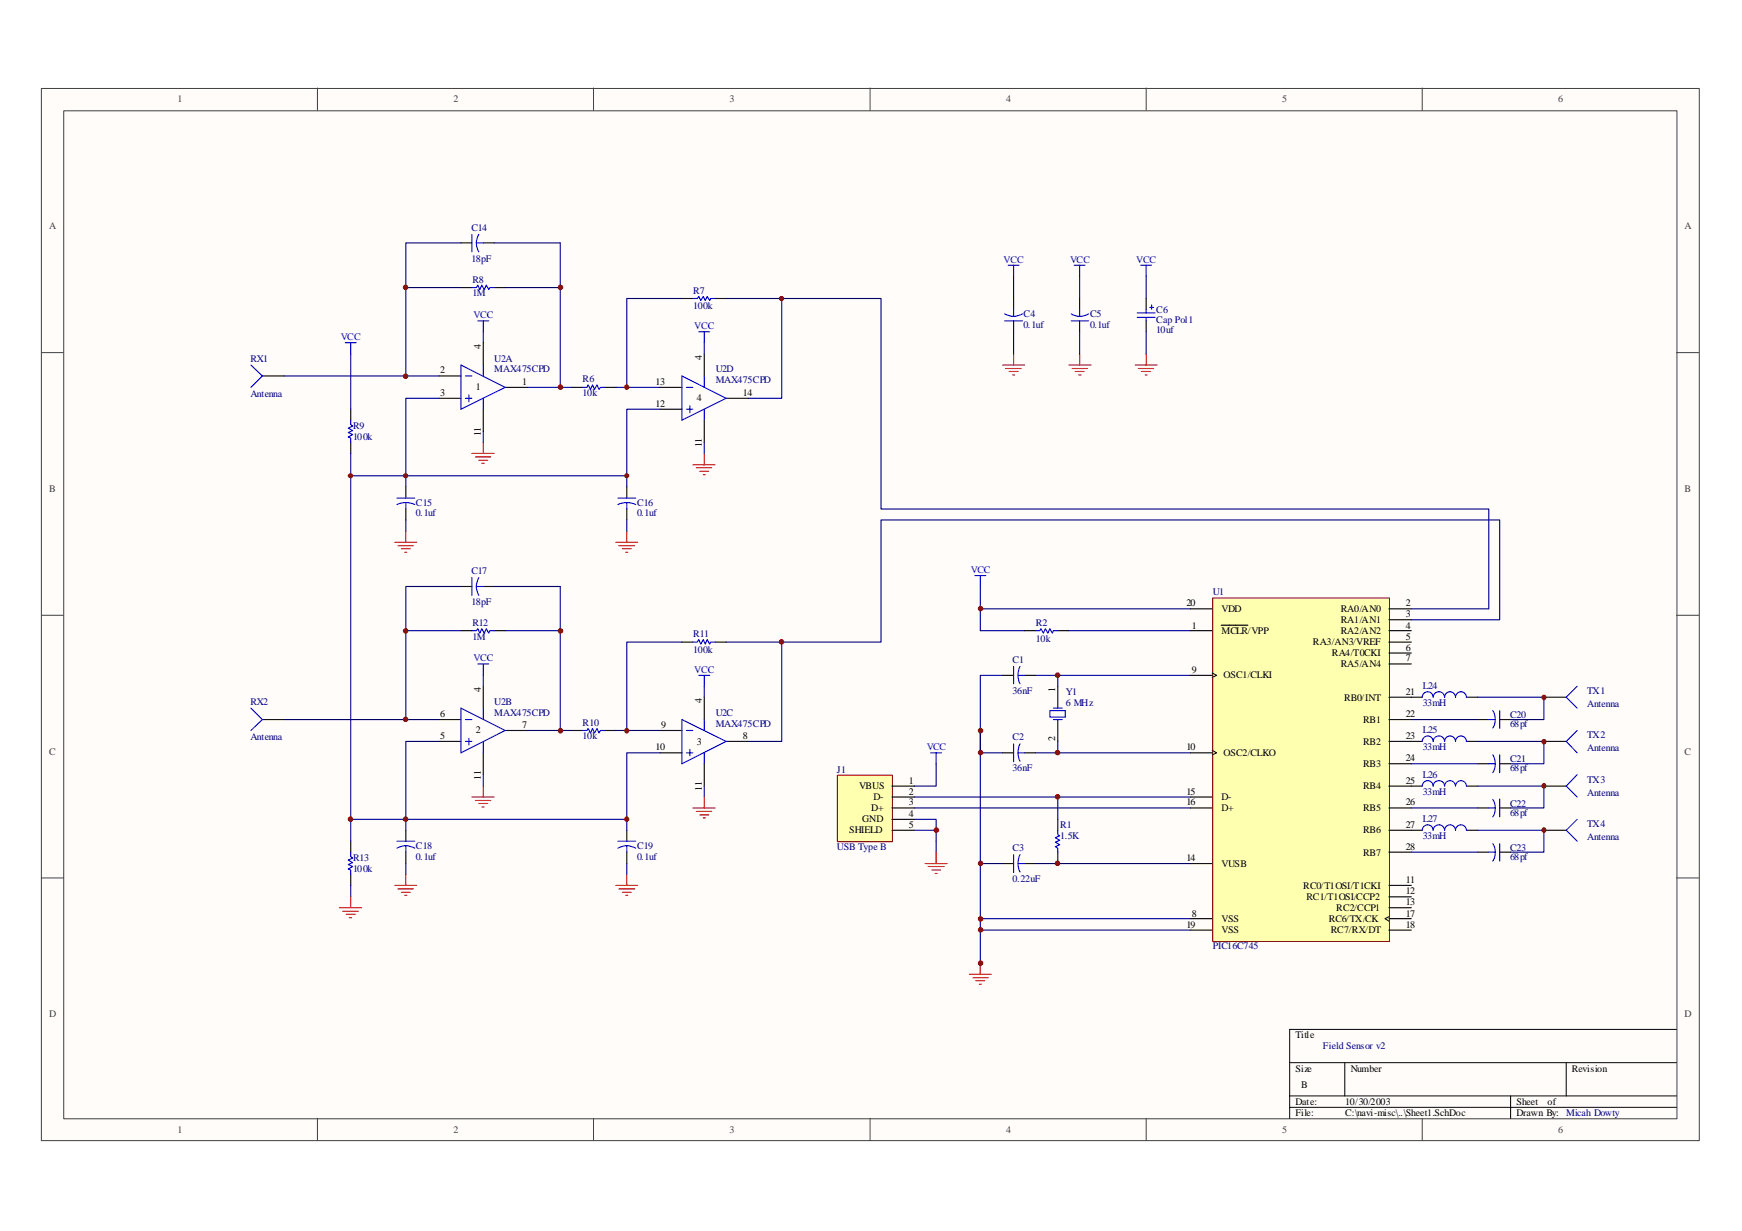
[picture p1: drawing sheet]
<svg xmlns="http://www.w3.org/2000/svg" width="297mm" height="210mm" viewBox="0 0 297 210" stroke-linecap="round" stroke-linejoin="round" font-family="sans-serif">
<path d="M7.1 15.2h282.7v179.3h-282.7z" fill="#fffcf9"/>
<path d="M7.1 15.1h282.7v179.4h-282.7z" fill="none" stroke="#3f3f3f" stroke-width=".17"/>
<path d="M11 19h274.9v171.8h-274.9z" fill="#fffcf9"/>
<g fill="none" stroke="#3f3f3f" stroke-width=".17">
<path d="M10.9 18.9h275v171.9h-275zM54.1 15v3.8M101.2 15v3.8M148.4 15v3.8M195.4 15v3.8M242.5 15v3.8M7.1 60.1h3.7M285.9 60.1h3.8M7.1 104.9h3.7M285.9 104.9h3.8M7.1 149.7h3.7M285.9 149.7h3.8"/>
<path d="M54.1 190.7v3.8M101.2 190.7v3.8M148.4 190.7v3.8M195.4 190.7v3.8M242.5 190.7v3.8"/>
</g>
<path d="M285.9 175.5h-66v15.2M219.9 181.2h66M219.9 186.9h66M219.9 188.8h66M229.3 181.2v5.7M257.6 186.9v3.8M267.1 181.2v5.7" fill="none" stroke="#000" stroke-width=".17"/>
<g fill="none" stroke="#000" stroke-width=".19">
<path d="M78.6 49h1.9M78.6 41.4h1.9M82.4 58.4v3.8M82.4 41.4h1.9M84.3 49h1.8M116.3 50.9h1.8M121.9 50.9h1.9M44.7 64.1h3.8M59.8 69.8v1.8M59.8 75.5v1.8M74.9 64.1h3.7M74.9 67.9h3.7"/>
<path d="M82.4 69.8v3.8M86.1 66.1h3.8M97.5 66.1h1.8M103.1 66.1h1.9M112.6 66.1h3.7M112.6 69.8h3.7M120.1 60.4v3.7M120.1 71.6v3.9M123.8 67.9h3.8M69.2 83v1.9M69.2 86.8v1.9M106.9 83v1.9"/>
<path d="M106.9 86.8v1.9M78.6 107.5h1.9M78.6 100h1.9M82.4 117v3.7M82.4 100h1.9M84.3 107.5h1.8M116.3 109.5h1.8M120.1 118.9v3.8M121.9 109.5h1.9M240.7 118.9h1.8M250 118.9h2M263.3 118.9h3.8"/>
<path d="M44.7 122.7h3.8M74.9 126.4h3.7M74.9 122.7h3.7M82.4 128.4v3.7M86.1 124.6h3.8M97.5 124.6h1.8M103.1 124.6h1.9M112.6 124.6h3.7M112.6 128.4h3.7M120.1 130.2v3.8M123.8 126.4h3.8M252 122.7h1.9"/>
<path d="M255.7 122.7h1.9M59.8 143.4v1.9M59.8 149.1v1.9M69.2 141.6v1.8M69.2 145.3v1.9M106.9 141.6v1.8M106.9 145.3v1.9"/>
</g>
<g fill="none" stroke="#00f" stroke-width=".19">
<path d="M80.5 40v2.9M81.6 40l-.3 .7-.1 .7M58.9 58.4h1.8M59.8 58.4v2M80.5 49h.7l.3-.4 .3 .8 .4-.8 .4 .8 .3-.8 .4 .8 .2-.4h.8M81.2 41.4l.1 .8 .3 .7M81.2 41.4h1.2M81.5 54.7h1.8M82.4 54.7v1.9M118.1 50.9h.8l.3-.3 .3 .6 .4-.6 .4 .6 .3-.6 .4 .6 .2-.3h.7M119.2 56.6h1.8M120.1 56.6v1.8"/>
<path d="M42.8 62.2l1.9 1.9-1.9 2M59.8 71.6v.8l.3 .3-.7 .3 .7 .4-.7 .4 .7 .3-.7 .4 .4 .2v.8M78.6 62.2l7.5 3.9-7.5 3.7zM79.4 64.1h1.1M79.4 67.9h1.1M80 67.3v1.2M82.4 62.2v1.9M82.4 67.9v1.9M99.3 66.1h.8l.2-.5 .4 .8 .3-.8 .4 .8 .4-.8 .3 .8 .3-.3h.7M116.3 64.1l7.5 3.8-7.5 3.7zM117 66.1h1.1M117 69.8h1.1"/>
<path d="M117.6 69.2v1.2M120.1 64.1v2M120.1 69.8v1.8M67.7 84.9h3M69.2 85.7l.8 .1 .7 .2M69.2 85.7l-.8 .1-.7 .2M69.2 85.7v1.1M80.5 98.5v3M81.6 98.5l-.3 .7-.1 .8M105.4 84.9h3M106.9 85.7l.7 .1 .8 .2M106.9 85.7l-.8 .1-.7 .2"/>
<path d="M106.9 85.7v1.1M80.5 107.5h.7l.3-.3 .3 .8 .4-.8 .4 .8 .3-.8 .4 .8 .2-.5h.8M81.2 100l.1 .8 .3 .7M81.2 100h1.2M81.5 113.2h1.8M82.4 113.2v2M118.1 109.5h.8l.3-.4 .3 .7 .4-.7 .4 .7 .3-.7 .4 .7 .2-.3h.7M119.2 115.2h1.8M120.1 115.2v1.8M242.5 118.9a.93 .93 0 0 1 .9-.9 .93 .93 0 0 1 1 .9 .97 .97 0 0 1 1-.9 .97 .97 0 0 1 .9 .9 .93 .93 0 0 1 1-.9 .93 .93 0 0 1 .9 .9 .93 .93 0 0 1 .9-.9 .93 .93 0 0 1 .9 .9M268.9 117l-1.8 1.9 1.8 1.8M42.8 120.7l1.9 2-1.9 1.9"/>
<path d="M78.6 120.7l7.5 3.9-7.5 3.8zM79.4 122.7h1.1M79.4 126.4h1.1M80 125.9v1.1M82.4 120.7v2M82.4 126.4v2M99.3 124.6h.8l.2-.4 .4 .8 .3-.8 .4 .8 .4-.8 .3 .8 .3-.4h.7M116.3 122.7l7.5 3.7-7.5 3.8zM117 124.6h1.1M117 128.4h1.1M117.6 127.8v1.1M120.1 122.7v1.9"/>
<path d="M120.1 128.4v1.8M253.9 122.7h1.1M254.5 121.2a2.45 2.45 0 0 1 .5 1.5M255 122.7a2.22 2.22 0 0 1-.5 1.4M255.7 121.2v3M59.8 145.3v.8l.3 .2-.7 .4 .7 .4-.7 .3 .7 .4-.7 .4 .4 .1v.8M67.7 143.4h3M69.2 144.2l.8 .1 .7 .3M69.2 144.2l-.8 .1-.7 .3M69.2 144.2v1.1M105.4 143.4h3M106.9 144.2l.7 .1 .8 .3"/>
<path d="M106.9 144.2l-.8 .1-.7 .3M106.9 144.2v1.1"/>
</g>
<g fill="none" stroke="#f00" stroke-width=".19">
<path d="M80.5 77.3h3.8M81.1 77.9h2.6M81.6 78.5h1.6M82.2 79h.4M82.4 75.5v1.8M118.1 79.3h3.8M118.7 79.8h2.7M120.1 77.3v2M67.3 92.5h3.8M67.8 93.1h2.7M68.4 93.6h1.6M69 94.2h.4"/>
<path d="M69.2 90.6v1.9M105 92.5h3.7M105.5 93.1h2.7M106.1 93.6h1.5M106.7 94.2h.3M106.9 90.6v1.9M119.3 80.4h1.5M119.9 81h.4M80.5 135.9h3.8M81.1 136.5h2.6M81.6 137h1.6M82.2 137.6h.4"/>
<path d="M82.4 134v1.9M118.1 137.8h3.8M118.7 138.4h2.7M119.3 139h1.5M119.9 139.5h.4M120.1 135.9v1.9M57.9 154.8h3.8M58.4 155.4h2.7M59 155.9h1.6M59.5 156.5h.5M59.8 152.9v1.9M67.3 151h3.8"/>
<path d="M67.8 151.6h2.7M68.4 152.2h1.6M69 152.7h.4M69.2 149.1v1.9M105 151h3.7M105.5 151.6h2.7M106.1 152.2h1.5M106.7 152.7h.3M106.9 149.1v1.9"/>
</g>
<g fill="none" stroke="#00007f" stroke-width=".19">
<path d="M78.6 49h-9.4v15.1h5.7M78.6 41.4h-9.4v7.6M82.4 56.6v1.8M84.3 41.4h11.2v7.6M86.1 49h9.4v17.1M116.3 50.9h-9.4v15.2M120.1 58.4v2M123.8 50.9h9.5v17h-5.7M48.5 64.1h20.7M59.8 60.4v9.4M59.8 77.3v66.1M74.9 67.9h-5.7v15.1"/>
<path d="M82.4 73.6v1.9M89.9 66.1h7.6M105 66.1h7.6M112.6 69.8h-5.7v13.2M120.1 75.5v1.8M59.8 81.1h47.1M69.2 88.7v1.9M106.9 88.7v1.9M78.6 107.5h-9.4v15.2h5.7M78.6 100h-9.4v7.5M82.4 115.2v1.8M84.3 100h11.2v7.5"/>
<path d="M86.1 107.5h9.4v17.1M116.3 109.5h-9.4v15.1M120.1 117v1.9M123.8 109.5h9.5v16.9h-5.7M48.5 122.7h20.7M59.8 139.7h47.1M74.9 126.4h-5.7v15.2M82.4 132.1v1.9M89.9 124.6h7.6M105 124.6h7.6M112.6 128.4h-5.7v13.2M120.1 134v1.9"/>
<path d="M59.8 151v1.9M69.2 147.2v1.9M106.9 147.2v1.9"/>
</g>
<circle cx="95.6" cy="49" r=".39" fill="#7f0000"/>
<circle cx="95.6" cy="49" r=".39" fill="none" stroke="#7f0000" stroke-width=".17"/>
<circle cx="95.6" cy="66" r=".39" fill="#7f0000"/>
<circle cx="95.6" cy="66" r=".39" fill="none" stroke="#7f0000" stroke-width=".17"/>
<circle cx="69.2" cy="49" r=".38" fill="#7f0000"/>
<circle cx="69.2" cy="49" r=".38" fill="none" stroke="#7f0000" stroke-width=".17"/>
<circle cx="69.2" cy="64.1" r=".38" fill="#7f0000"/>
<circle cx="69.2" cy="64.1" r=".38" fill="none" stroke="#7f0000" stroke-width=".17"/>
<circle cx="106.8" cy="66" r=".37" fill="#7f0000"/>
<circle cx="106.8" cy="66" r=".37" fill="none" stroke="#7f0000" stroke-width=".17"/>
<circle cx="106.9" cy="81.1" r=".35" fill="#7f0000"/>
<circle cx="106.9" cy="81.1" r=".35" fill="none" stroke="#7f0000" stroke-width=".17"/>
<circle cx="69.2" cy="81.1" r=".35" fill="#7f0000"/>
<circle cx="69.2" cy="81.1" r=".35" fill="none" stroke="#7f0000" stroke-width=".17"/>
<circle cx="95.6" cy="107.6" r=".39" fill="#7f0000"/>
<circle cx="95.6" cy="107.6" r=".39" fill="none" stroke="#7f0000" stroke-width=".17"/>
<circle cx="95.6" cy="124.6" r=".39" fill="#7f0000"/>
<circle cx="95.6" cy="124.6" r=".39" fill="none" stroke="#7f0000" stroke-width=".17"/>
<circle cx="69.2" cy="107.6" r=".38" fill="#7f0000"/>
<circle cx="69.2" cy="107.6" r=".38" fill="none" stroke="#7f0000" stroke-width=".17"/>
<circle cx="69.2" cy="122.7" r=".38" fill="#7f0000"/>
<circle cx="69.2" cy="122.7" r=".38" fill="none" stroke="#7f0000" stroke-width=".17"/>
<circle cx="106.8" cy="124.6" r=".37" fill="#7f0000"/>
<circle cx="106.8" cy="124.6" r=".37" fill="none" stroke="#7f0000" stroke-width=".17"/>
<circle cx="106.8" cy="139.7" r=".37" fill="#7f0000"/>
<circle cx="106.8" cy="139.7" r=".37" fill="none" stroke="#7f0000" stroke-width=".17"/>
<circle cx="69.2" cy="139.7" r=".38" fill="#7f0000"/>
<circle cx="69.2" cy="139.7" r=".38" fill="none" stroke="#7f0000" stroke-width=".17"/>
<circle cx="59.8" cy="139.7" r=".38" fill="#7f0000"/>
<circle cx="59.8" cy="139.7" r=".38" fill="none" stroke="#7f0000" stroke-width=".17"/>
<circle cx="59.8" cy="81.1" r=".35" fill="#7f0000"/>
<circle cx="59.8" cy="81.1" r=".35" fill="none" stroke="#7f0000" stroke-width=".17"/>
<path d="M171 115.2h1.8M174.7 115.2h1.9M174.7 107.5h1.9M180.4 117v3.7M180.4 107.5h1.8M171 128.4h1.8M174.7 128.4h1.9M180.4 122.7v3.7M180.4 139.7v1.9M171 147.2h1.8M174.7 147.2h1.9M180.4 145.3v1.9" fill="none" stroke="#000" stroke-width=".19"/>
<g fill="none" stroke="#00f" stroke-width=".19">
<path d="M166.2 98.1h1.9M167.2 98.1v1.9M172.8 113.6v3M173.6 115.2l.1 .7 .2 .7M173.6 115.2h1.1M173.9 113.6l-.2 .7-.1 .9M176.6 107.5h.7l.2-.3 .4 .8 .4-.8 .4 .8 .3-.8 .4 .8 .2-.5h.8M158.7 128.4h1.9M159.6 128.4v1.8M172.8 126.8v3.1M173.6 128.4l.1 .7 .2 .7M173.6 128.4h1.1"/>
<path d="M173.9 126.8l-.2 .7-.1 .9M179 121.2h2.6v1.1h-2.6zM179.6 122.7h1.5M179.6 120.7h1.5M172.8 145.7v3.1M173.6 147.2l.1 .8 .2 .7M173.6 147.2h1.1M173.9 145.7l-.2 .8-.1 .7M180.4 141.6v.7l.3 .2-.8 .3 .8 .5-.8 .3 .8 .4-.8 .4 .5 .2v.7"/>
</g>
<g fill="none" stroke="#00007f" stroke-width=".19">
<path d="M167.2 100v3.8h35.8M167.2 103.8v3.7h7.5M171 115.2h-3.8v13.2h3.8M176.6 115.2h26.4M180.4 115.2v1.8M182.2 107.5h20.8M155.9 139.7h3.7v5.6M155.9 135.9h47.1M155.9 137.8h47.1M159.6 130.2v3.8h-3.7M167.2 124.6v41.5M176.6 128.4h26.4"/>
<path d="M180.4 126.4v2M180.4 135.9v3.8M155.9 141.6h3.7M167.2 147.2h3.8M167.2 156.6h35.8M167.2 158.6h35.8M176.6 147.2h3.8"/>
</g>
<path d="M157.8 147.2h3.7M158.3 147.8h2.7M158.9 148.3h1.5M159.5 148.9h.3M159.6 145.3v1.9M165.3 166.1h3.7M165.9 166.7h2.6M166.4 167.2h1.5M167 167.8h.3M167.2 164.3v1.8" fill="none" stroke="#f00" stroke-width=".19"/>
<path d="M142.9 132.3h9.3v11.2h-9.3z" fill="#ffffb0"/>
<path d="M142.8 132.2h9.4v11.3h-9.4z" fill="none" stroke="#7f0000" stroke-width=".17"/>
<path d="M152.1 134h3.8M152.1 135.9h3.8M152.1 137.8h3.8M152.1 139.7h3.8M152.1 141.6h3.8" fill="none" stroke="#000" stroke-width=".19"/>
<path d="M206.9 102h30v58.5h-30z" fill="#ffffb0"/>
<path d="M206.8 102h30.1v58.5h-30.1z" fill="none" stroke="#7f0000" stroke-width=".17"/>
<g fill="none" stroke="#000" stroke-width=".19">
<path d="M203 103.8h3.7M203 107.5h3.7M203 115.2h3.7M208.2 106.6h4.6M236.8 103.8h3.9M236.8 105.7h3.9M236.8 107.5h3.9M236.8 109.5h3.9M236.8 111.4h3.9M236.8 113.2h3.9M236.8 118.9h3.9M203 137.8h3.7"/>
<path d="M203 135.9h3.7M203 128.4h3.7M236.8 122.7h3.9M236.8 126.4h5.7M236.8 130.2h3.9M236.8 134h5.7M236.8 137.8h3.9M250 126.4h2M250 134h2M252 130.2h1.9M252 137.8h1.9M255.7 130.2h1.9"/>
<path d="M255.7 137.8h1.9M263.3 126.4h3.8M263.3 134h3.8M203 147.2h3.7M203 156.6h3.7M203 158.6h3.7M236.8 141.6h5.7M236.8 145.3h3.9M236.8 151h3.9M236.8 152.9h3.9M236.8 154.8h3.9M236.8 156.6h3.9"/>
<path d="M236.8 158.6h3.9M250 141.6h2M252 145.3h1.9M255.7 145.3h1.9M263.3 141.6h3.8"/>
</g>
<path d="M206.7 114.7l.8 .5-.8 .3M206.7 127.9l.8 .5-.8 .3M236.8 156.3l-.6 .3 .6 .5" fill="none" stroke="#000" stroke-width=".17"/>
<path d="M252 118.9h11.3v3.8h-5.7M240.7 122.7h11.3M240.7 130.2h11.3M240.7 137.8h11.3M252 126.4h11.3v3.8h-5.7M252 134h11.3v3.8h-5.7M180.4 147.2h22.6M240.7 145.3h11.3M252 141.6h11.3v3.7h-5.7" fill="none" stroke="#00007f" stroke-width=".19"/>
<g fill="none" stroke="#00f" stroke-width=".19">
<path d="M242.5 126.4a.93 .93 0 0 1 .9-.9 .93 .93 0 0 1 1 .9 .97 .97 0 0 1 1-.9 .97 .97 0 0 1 .9 .9 .93 .93 0 0 1 1-.9 .93 .93 0 0 1 .9 .9 .93 .93 0 0 1 .9-.9 .93 .93 0 0 1 .9 .9M242.5 134a.93 .93 0 0 1 .9-.9 .93 .93 0 0 1 1 .9 .97 .97 0 0 1 1-.9 .97 .97 0 0 1 .9 .9 .93 .93 0 0 1 1-.9 .93 .93 0 0 1 .9 .9 .93 .93 0 0 1 .9-.9 .93 .93 0 0 1 .9 .9M253.9 130.2h1.1M253.9 137.8h1.1M254.5 128.7l.4 .8 .1 .7M254.5 136.3a2.22 2.22 0 0 1 .5 1.5M255 130.2l-.1 .8-.4 .8M255 137.8a2.31 2.31 0 0 1-.5 1.5M255.7 128.7v3.1M255.7 136.2v3.1M268.9 124.6l-1.8 1.8 1.8 2M268.9 132.1l-1.8 1.9 1.8 1.9"/>
<path d="M268.9 139.7l-1.8 1.9 1.8 1.8M242.5 141.6a.93 .93 0 0 1 .9-1 .93 .93 0 0 1 1 1 .97 .97 0 0 1 1-1 .97 .97 0 0 1 .9 1 .93 .93 0 0 1 1-1 .93 .93 0 0 1 .9 1 .93 .93 0 0 1 .9-1 .93 .93 0 0 1 .9 1M253.9 145.3h1.1M254.5 143.9a2.8 2.8 0 0 1 0 2.9M255.7 143.9v2.9"/>
</g>
<circle cx="263.2" cy="118.9" r=".36" fill="#7f0000"/>
<circle cx="263.2" cy="118.9" r=".36" fill="none" stroke="#7f0000" stroke-width=".17"/>
<circle cx="180.3" cy="115.1" r=".38" fill="#7f0000"/>
<circle cx="180.3" cy="115.1" r=".38" fill="none" stroke="#7f0000" stroke-width=".17"/>
<circle cx="180.3" cy="128.3" r=".38" fill="#7f0000"/>
<circle cx="180.3" cy="128.3" r=".38" fill="none" stroke="#7f0000" stroke-width=".17"/>
<circle cx="180.3" cy="147.2" r=".38" fill="#7f0000"/>
<circle cx="180.3" cy="147.2" r=".38" fill="none" stroke="#7f0000" stroke-width=".17"/>
<circle cx="180.3" cy="135.9" r=".38" fill="#7f0000"/>
<circle cx="180.3" cy="135.9" r=".38" fill="none" stroke="#7f0000" stroke-width=".17"/>
<circle cx="167.2" cy="128.3" r=".39" fill="#7f0000"/>
<circle cx="167.2" cy="128.3" r=".39" fill="none" stroke="#7f0000" stroke-width=".17"/>
<circle cx="167.2" cy="124.6" r=".39" fill="#7f0000"/>
<circle cx="167.2" cy="124.6" r=".39" fill="none" stroke="#7f0000" stroke-width=".17"/>
<circle cx="167.2" cy="147.2" r=".39" fill="#7f0000"/>
<circle cx="167.2" cy="147.2" r=".39" fill="none" stroke="#7f0000" stroke-width=".17"/>
<circle cx="167.2" cy="156.7" r=".39" fill="#7f0000"/>
<circle cx="167.2" cy="156.7" r=".39" fill="none" stroke="#7f0000" stroke-width=".17"/>
<circle cx="167.2" cy="158.6" r=".39" fill="#7f0000"/>
<circle cx="167.2" cy="158.6" r=".39" fill="none" stroke="#7f0000" stroke-width=".17"/>
<circle cx="167.2" cy="103.8" r=".39" fill="#7f0000"/>
<circle cx="167.2" cy="103.8" r=".39" fill="none" stroke="#7f0000" stroke-width=".17"/>
<circle cx="159.7" cy="141.5" r=".39" fill="#7f0000"/>
<circle cx="159.7" cy="141.5" r=".39" fill="none" stroke="#7f0000" stroke-width=".17"/>
<circle cx="167.2" cy="164.2" r=".39" fill="#7f0000"/>
<circle cx="167.2" cy="164.2" r=".39" fill="none" stroke="#7f0000" stroke-width=".17"/>
<circle cx="263.2" cy="126.5" r=".36" fill="#7f0000"/>
<circle cx="263.2" cy="126.5" r=".36" fill="none" stroke="#7f0000" stroke-width=".17"/>
<circle cx="263.2" cy="134" r=".36" fill="#7f0000"/>
<circle cx="263.2" cy="134" r=".36" fill="none" stroke="#7f0000" stroke-width=".17"/>
<circle cx="263.2" cy="141.5" r=".36" fill="#7f0000"/>
<circle cx="263.2" cy="141.5" r=".36" fill="none" stroke="#7f0000" stroke-width=".17"/>
<path d="M240.7 105.7h15v-17h-105.5v20.8h-16.9" fill="none" stroke="#00007f" stroke-width=".19"/>
<circle cx="133.3" cy="109.4" r=".38" fill="#7f0000"/>
<circle cx="133.3" cy="109.4" r=".38" fill="none" stroke="#7f0000" stroke-width=".17"/>
<path d="M133.3 50.9h16.9v35.9h103.7v17" fill="none" stroke="#00007f" stroke-width=".19"/>
<circle cx="133.3" cy="50.9" r=".35" fill="#7f0000"/>
<circle cx="133.3" cy="50.9" r=".35" fill="none" stroke="#7f0000" stroke-width=".17"/>
<path d="M172.8 47.1v3.8M172.8 56.6v3.8M184.1 47.1v3.8M184.1 56.6v3.8M195.4 47.1v3.8M195.4 56.6v3.8M240.7 103.8h13.2" fill="none" stroke="#00007f" stroke-width=".19"/>
<path d="M172.8 50.9v1.9M172.8 54.7v1.9M184.1 50.9v1.9M184.1 54.7v1.9M195.4 50.9v1.9M195.4 54.7v1.9" fill="none" stroke="#000" stroke-width=".19"/>
<g fill="none" stroke="#00f" stroke-width=".19">
<path d="M171.3 53.5l.8 .3 .7 .1M171.3 54.7h3.1M171.9 45.2h1.9M172.8 45.2v1.9M172.8 52.8v1.1M174.4 53.5l-.8 .3-.8 .1M182.7 53.5l.6 .3 .8 .1M182.7 54.7h2.9M183.2 45.2h1.8M184.1 45.2v1.9M184.1 52.8v1.1M185.6 53.5l-.7 .3-.8 .1"/>
<path d="M193.9 53.4h3.1M193.9 54.1h3.1M194.5 45.2h1.9M195.4 45.2v1.9M195.4 52.8v.6M195.4 54.1v.6M196 52.4h.7M196.4 52v.8"/>
</g>
<g fill="none" stroke="#f00" stroke-width=".19">
<path d="M171 62.2h3.7M171.5 62.8h2.6M172.1 63.3h1.5M172.7 63.9h.3M172.8 60.4v1.8M182.2 62.2h3.8M182.8 62.8h2.6M183.3 63.3h1.6M183.9 63.9h.4M184.1 60.4v1.8M193.6 62.2h3.7M194.1 62.8h2.6"/>
<path d="M194.7 63.3h1.5M195.3 63.9h.3M195.4 60.4v1.8"/>
</g>
<g font-size="1.7" fill="#3f3f3f">
<text x="30.3" y="17.5">1</text>
<text x="77.3" y="17.5">2</text>
<text x="124.4" y="17.5">3</text>
<text x="171.6" y="17.5">4</text>
<text x="218.6" y="17.5">5</text>
<text x="265.7" y="17.5">6</text>
<text x="8.4" y="39.1">A</text>
<text x="287.2" y="39.1">A</text>
<text x="8.4" y="83.9">B</text>
<text x="287.2" y="83.9">B</text>
<text x="8.4" y="128.7">C</text>
<text x="287.2" y="128.7">C</text>
<text x="8.4" y="173.5">D</text>
<text x="287.2" y="173.5">D</text>
<text x="30.3" y="193.1">1</text>
<text x="77.3" y="193.1">2</text>
<text x="124.4" y="193.1">3</text>
<text x="171.6" y="193.1">4</text>
<text x="218.6" y="193.1">5</text>
<text x="265.7" y="193.1">6</text>
</g>
<g font-size="1.7" fill="#00007f">
<text x="80.4" y="39.4">C14</text>
<text x="80.4" y="44.6">18pF</text>
<text x="80.5" y="50.5">1M</text>
<text x="80.5" y="48.2">R8</text>
<text x="118.2" y="52.8">100k</text>
<text x="118.2" y="50.1">R7</text>
<text x="197.1" y="53.4">C6</text>
<text x="174.5" y="56">0.1uf</text>
<text x="174.5" y="54.1">C4</text>
<text x="185.9" y="56">0.1uf</text>
<text x="185.9" y="54.1">C5</text>
<text x="197.1" y="56.7">10uf</text>
<text x="197.1" y="55">Cap Pol1</text>
<text x="42.7" y="61.7">RX1</text>
<text x="84.3" y="63.5">MAX475CPD</text>
<text x="84.3" y="61.7">U2A</text>
<text x="99.3" y="65.2">R6</text>
<text x="122" y="63.5">U2D</text>
<text x="122" y="65.4">MAX475CPD</text>
<text x="42.7" y="67.7">Antenna</text>
<text x="99.3" y="67.5">10k</text>
<text x="60.2" y="75">100k</text>
<text x="60.2" y="73.2">R9</text>
<text x="70.9" y="88.1">0.1uf</text>
<text x="70.9" y="86.2">C15</text>
<text x="108.7" y="88.1">0.1uf</text>
<text x="108.7" y="86.2">C16</text>
<text x="80.4" y="97.9">C17</text>
<text x="206.8" y="101.5">U1</text>
<text x="80.4" y="103.2">18pF</text>
<text x="80.5" y="106.8">R12</text>
<text x="176.6" y="106.8">R2</text>
<text x="80.5" y="109.1">1M</text>
<text x="118.2" y="111.4">100k</text>
<text x="118.2" y="108.6">R11</text>
<text x="172.7" y="113">C1</text>
<text x="176.6" y="109.4">10k</text>
<text x="172.7" y="118.3">36nF</text>
<text x="181.7" y="118.5">Y1</text>
<text x="242.6" y="117.5">L24</text>
<text x="270.6" y="118.3">TX1</text>
<text x="42.7" y="120.2">RX2</text>
<text x="84.3" y="122.1">MAX475CPD</text>
<text x="84.3" y="120.2">U2B</text>
<text x="99.3" y="123.8">R10</text>
<text x="122" y="122.1">U2C</text>
<text x="122" y="124">MAX475CPD</text>
<text x="181.7" y="120.4">6 MHz</text>
<text x="242.6" y="120.4">33mH</text>
<text x="242.6" y="125.1">L25</text>
<text x="257.5" y="124">68pf</text>
<text x="257.5" y="122.4">C20</text>
<text x="270.6" y="120.6">Antenna</text>
<text x="270.6" y="125.8">TX2</text>
<text x="42.7" y="126.3">Antenna</text>
<text x="99.3" y="126.1">10k</text>
<text x="142.7" y="131.8">J1</text>
<text x="172.7" y="131.5">36nF</text>
<text x="172.7" y="126.3">C2</text>
<text x="242.6" y="127.9">33mH</text>
<text x="257.5" y="131.5">68pf</text>
<text x="257.5" y="130">C21</text>
<text x="270.6" y="128.1">Antenna</text>
<text x="242.6" y="135.5">33mH</text>
<text x="242.6" y="132.7">L26</text>
<text x="257.5" y="137.6">C22</text>
<text x="270.6" y="135.7">Antenna</text>
<text x="270.6" y="133.4">TX3</text>
<text x="180.8" y="143">1.5K</text>
<text x="180.8" y="141.2">R1</text>
<text x="242.6" y="143">33mH</text>
<text x="242.6" y="140.2">L27</text>
<text x="257.5" y="139.1">68pf</text>
<text x="270.6" y="143.3">Antenna</text>
<text x="270.6" y="141">TX4</text>
<text x="60.2" y="148.7">100k</text>
<text x="60.2" y="146.8">R13</text>
<text x="70.9" y="146.7">0.1uf</text>
<text x="70.9" y="144.7">C18</text>
<text x="108.7" y="146.7">0.1uf</text>
<text x="108.7" y="144.7">C19</text>
<text x="142.7" y="145">USB Type B</text>
<text x="172.7" y="145.1">C3</text>
<text x="257.5" y="146.7">68pf</text>
<text x="257.5" y="145.1">C23</text>
<text x="172.7" y="150.4">0.22uF</text>
<text x="206.8" y="161.9">PIC16C745</text>
<text x="225.6" y="178.9">Field Sensor v2</text>
<text x="267.1" y="190.3">Micah Dowty</text>
</g>
<g font-size="1.7" fill="#00f">
<text x="171.1" y="44.8">VCC</text>
<text x="182.5" y="44.8">VCC</text>
<text x="193.7" y="44.8">VCC</text>
<text x="58.1" y="58">VCC</text>
<text x="80.7" y="54.3">VCC</text>
<text x="118.4" y="56.1">VCC</text>
<text x="165.6" y="97.7">VCC</text>
<text x="80.7" y="112.8">VCC</text>
<text x="118.4" y="114.7">VCC</text>
<text x="158" y="127.9">VCC</text>
</g>
<g font-size="1.7">
<text x="82" y="59.5" transform="rotate(-90 82 59.5)">4</text>
<text x="75" y="63.7">2</text>
<text x="89" y="65.6">1</text>
<text x="111.8" y="65.6">13</text>
<text x="119.7" y="61.3" transform="rotate(-90 119.7 61.3)">4</text>
<text x="75" y="67.5">3</text>
<text x="81.1" y="66.6">1</text>
<text x="111.8" y="69.4">12</text>
<text x="118.8" y="68.4">4</text>
<text x="126.7" y="67.5">14</text>
<text x="82" y="74.4" transform="rotate(-90 82 74.4)">11</text>
<text x="119.7" y="76.2" transform="rotate(-90 119.7 76.2)">11</text>
<text x="202.3" y="103.4">20</text>
<text x="203.2" y="107.2">1</text>
<text x="208.3" y="104.3">VDD</text>
<text x="228.6" y="104.3">RA0/AN0</text>
<text x="228.6" y="106.2">RA1/AN1</text>
<text x="239.7" y="103.4">2</text>
<text x="239.7" y="105.3">3</text>
<text x="239.7" y="107.2">4</text>
<text x="208.3" y="108.1">MCLR/VPP</text>
<text x="223.9" y="110">RA3/AN3/VREF</text>
<text x="227.1" y="111.9">RA4/T0CKI</text>
<text x="228.6" y="108.1">RA2/AN2</text>
<text x="228.6" y="113.8">RA5/AN4</text>
<text x="239.7" y="110.9">6</text>
<text x="239.7" y="112.8">7</text>
<text x="239.7" y="109.1">5</text>
<text x="82" y="118" transform="rotate(-90 82 118)">4</text>
<text x="119.7" y="119.9" transform="rotate(-90 119.7 119.9)">4</text>
<text x="179.9" y="118" transform="rotate(-90 179.9 118)">1</text>
<text x="203.2" y="114.7">9</text>
<text x="208.6" y="115.7">OSC1/CLKI</text>
<text x="229.2" y="119.5">RB0/INT</text>
<text x="239.7" y="118.5">21</text>
<text x="75" y="122.3">6</text>
<text x="81.1" y="125.1">2</text>
<text x="89" y="124.1">7</text>
<text x="112.7" y="124.1">9</text>
<text x="232.4" y="123.2">RB1</text>
<text x="239.7" y="122.3">22</text>
<text x="75" y="126.1">5</text>
<text x="111.8" y="127.9">10</text>
<text x="118.8" y="127">3</text>
<text x="126.7" y="126.1">8</text>
<text x="179.9" y="126.3" transform="rotate(-90 179.9 126.3)">2</text>
<text x="202.3" y="127.9">10</text>
<text x="208.6" y="128.9">OSC2/CLKO</text>
<text x="232.4" y="127">RB2</text>
<text x="232.4" y="130.7">RB3</text>
<text x="239.7" y="126.1">23</text>
<text x="239.7" y="129.8">24</text>
<text x="82" y="132.9" transform="rotate(-90 82 132.9)">11</text>
<text x="119.7" y="134.8" transform="rotate(-90 119.7 134.8)">11</text>
<text x="146.5" y="134.5">VBUS</text>
<text x="149" y="136.4">D-</text>
<text x="155" y="133.6">1</text>
<text x="155" y="135.5">2</text>
<text x="155" y="137.3">3</text>
<text x="202.3" y="135.5">15</text>
<text x="202.3" y="137.3">16</text>
<text x="208.3" y="136.4">D-</text>
<text x="232.4" y="134.5">RB4</text>
<text x="239.7" y="133.6">25</text>
<text x="239.7" y="137.3">26</text>
<text x="144.8" y="142.1">SHIELD</text>
<text x="147" y="140.2">GND</text>
<text x="148.5" y="138.4">D+</text>
<text x="155" y="139.3">4</text>
<text x="155" y="141.2">5</text>
<text x="208.3" y="138.4">D+</text>
<text x="232.4" y="138.4">RB5</text>
<text x="232.4" y="142.1">RB6</text>
<text x="239.7" y="141.2">27</text>
<text x="202.3" y="146.8">14</text>
<text x="208.3" y="147.8">VUSB</text>
<text x="232.4" y="145.9">RB7</text>
<text x="239.7" y="145">28</text>
<text x="222.2" y="151.6">RC0/T1OSI/T1CKI</text>
<text x="222.8" y="153.4">RC1/T1OSI/CCP2</text>
<text x="227.9" y="155.3">RC2/CCP1</text>
<text x="239.7" y="150.6">11</text>
<text x="239.7" y="154.4">13</text>
<text x="239.7" y="152.5">12</text>
<text x="202.3" y="158.2">19</text>
<text x="203.2" y="156.3">8</text>
<text x="208.3" y="157.2">VSS</text>
<text x="208.3" y="159.1">VSS</text>
<text x="226.6" y="157.2">RC6/TX/CK</text>
<text x="226.9" y="159.1">RC7/RX/DT</text>
<text x="239.7" y="158.2">18</text>
<text x="239.7" y="156.3">17</text>
<text x="220.9" y="177.1">Title</text>
<text x="220.9" y="182.7">Size</text>
<text x="221.9" y="185.5">B</text>
<text x="230.3" y="182.7">Number</text>
<text x="268" y="182.7">Revision</text>
<text x="220.9" y="188.4">Date:</text>
<text x="220.9" y="190.3">File:</text>
<text x="229.4" y="188.4">10/30/2003</text>
<text x="229.4" y="190.3">C:\navi-misc\..\Sheet1.SchDoc</text>
<text x="258.6" y="188.4">Sheet</text>
<text x="258.6" y="190.3">Drawn By:</text>
<text x="263.8" y="188.4">of</text>
</g>
</svg>
